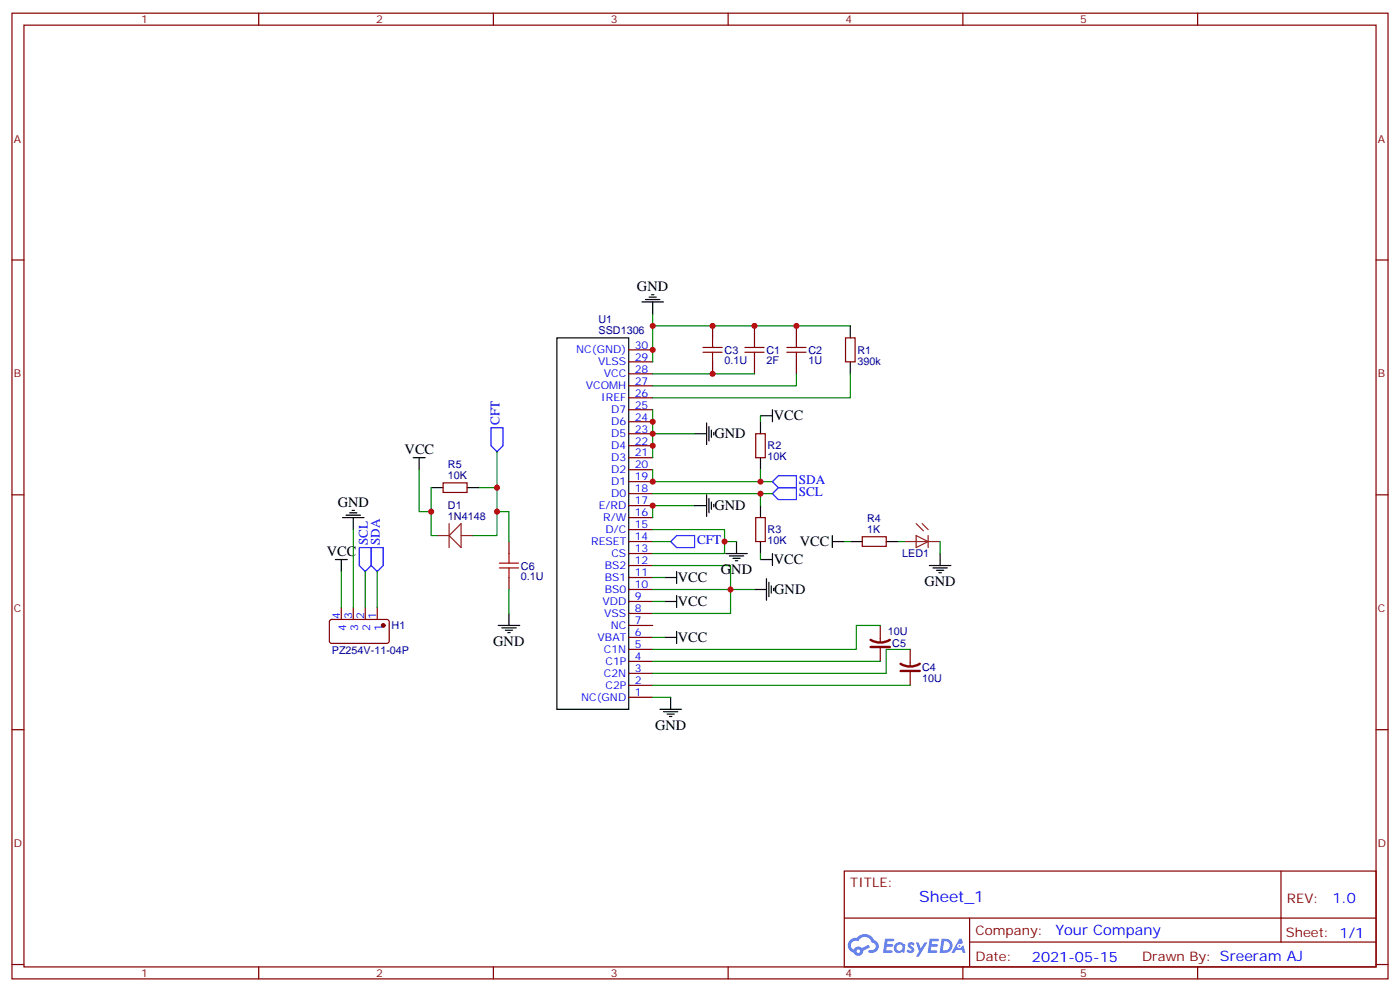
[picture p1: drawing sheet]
<svg xmlns="http://www.w3.org/2000/svg" width="412mm" height="292mm" viewBox="0 0 412 292" stroke-linecap="round" stroke-linejoin="round" font-family="sans-serif">
<g fill="none" stroke="#870000" stroke-width=".35">
<path d="M3.5 3.9h405.4v284.3h-405.4zM7.1 7.4h398.2v277.3h-398.2zM76.2 3.9v3.5M145.3 3.9v3.5M214.5 3.9v3.5M283.6 3.9v3.5M352.8 3.9v3.5M3.5 76.6h3.6M405.3 76.6h3.6M3.5 145.7h3.6M405.3 145.7h3.6M3.5 214.8h3.6"/>
<path d="M405.3 214.8h3.6M248.7 256.5h156.6v28.2h-156.6zM377.3 256.5v20.9M248.7 270.3h156.5M285.6 277.4h119.6M285.6 270.3v14.1M3.5 284h3.6M76.2 284.7v3.5M145.3 284.7v3.5M214.5 284.7v3.5M283.6 284.7v3.5M352.8 284.7v3.5"/>
<path d="M405.3 284h3.6"/>
</g>
<g fill="#5487ff">
<path d="M267.7 277.6a1.22 1.22 0 0 1 1.7 .3l-.4 .6a.47 .47 0 0 0-.3-.4 .47 .47 0 0 0-.5 .2l.1 .2a1.14 1.14 0 0 1 .8 1.8 1.14 1.14 0 0 1-1.9-.1l-.2-.1 .5-.6 .7 .4a.29 .29 0 0 0 .3-.2 .29 .29 0 0 0-.2-.3 1.04 1.04 0 0 1-.6-1.8z"/>
<path d="M260.7 276.4h2.4l.3 .2-.2 .5h-1.8l-.1 .9h1.5l.3 .4-.3 .3h-1.6l-.2 1.1 1.7 .1 .2 .3-.2 .3-2.6 .1z"/>
<path d="M273.8 276.4h2.4l.3 .2-.1 .5h-1.8l-.2 .9h1.6l.3 .4-.4 .3h-1.6l-.1 1.1 1.7 .1 .2 .3-.2 .3h-2.6z"/>
<path d="M282.6 276.4h.7l.3 1.3-.6 .3a.69 .69 0 0 0-1 .2 .69 .69 0 0 0 .4 1 .69 .69 0 0 0 .9-.6l.5-.3 .6 2.2h-.8l-.2-.8h-1.8l-.5 .8h-.8z"/>
<path d="M269.8 277.5h.8l.6 1.8 1.1-1.8h.9l-2.6 4.2h-.8l.9-1.6z"/>
<path d="M277.4 276.4l-.6 4.2h1.3a2.11 2.11 0 0 0 2.5-2.2 2.11 2.11 0 0 0-2.5-2zM278.1 277.1a1.39 1.39 0 0 1 1.7 1.5 1.39 1.39 0 0 1-1.8 1.2h-.3z"/>
<path d="M263.7 278a1.54 1.54 0 0 0-.1 2.2 1.54 1.54 0 0 0 2.2 .1l.6 .3 .3-2.3-.2-.3h-.4a1.49 1.49 0 0 0-2.4 0zM264 279a.94 .94 0 0 1 1.8 0 .94 .94 0 0 1-1.8 0z"/>
<path d="M250.4 276.8a2.18 2.18 0 0 0 1.1 3.7 1.44 1.44 0 0 0 1.6 .9 1.44 1.44 0 0 0 1.2-1.5l2-1-.5-.7-1.9 1a1.47 1.47 0 0 0-2.4 .4 1.39 1.39 0 0 1-.7-1.9 1.39 1.39 0 0 1 2-.5 2.12 2.12 0 0 1 2.2-1.3 2.12 2.12 0 0 1 1.9 1.7 1.14 1.14 0 0 1 1.1 1.4 1.14 1.14 0 0 1-1.7 .7 .43 .43 0 0 0-.5 .4 .43 .43 0 0 0 .4 .5 1.98 1.98 0 0 0 2.5-1.3 1.98 1.98 0 0 0-1.2-2.5 3.1 3.1 0 0 0-5.3-.7l-.9 .1zM252.3 280.1a.55 .55 0 0 1 1.1 0 .55 .55 0 0 1-1.1 0z"/>
<circle cx="282.6" cy="278.5" r=".26"/>
</g>
<g fill="none" stroke="#000" stroke-width=".35">
<path d="M164 99.5h21.2v109.3h-21.2zM189.1 88.9h6.3M190.1 88.2h4.3M191.2 87.5h2.1M191.9 86.8h.7M192.3 88.9v3.5M250.5 96v3.5M250.5 106.5v3.6M121.7 134.8h3.5M123.5 134.8v3.5M204.6 127.7h3.5M208.1 124.5v6.4"/>
<path d="M208.8 125.6v4.2M209.5 126.6v2.2M210.3 127.4v.7M224 124.2v3.5M224 134.8v3.5M224 122.4h3.5M227.5 120.6v3.6M100.9 152.4h6.3M102 151.7h4.2M103 151h2.1M103.7 150.3h.7M104.1 152.4v3.5"/>
<path d="M127 143.6h3.5M137.6 143.6h3.5M204.6 148.9h3.5M208.1 145.7v6.3M208.8 146.8v4.2M209.5 147.8v2.1M210.3 148.5v.7M217 159.5v3.5M224 148.9v3.5M224 159.5v3.5M245.2 159.5h3.5M245.2 157.7v3.5"/>
<path d="M250.5 159.5h3.5M261.1 159.5h3.5M98.8 164.7h3.5M100.5 164.7v3.6M195.8 177.1h3.5M195.8 170h3.5M199.3 168.3v3.5M199.3 175.3v3.6M213.8 163h6.3M214.8 163.7h4.3M215.9 164.4h2.1M216.6 165.1h.7"/>
<path d="M222.2 173.6h3.6M224 164.7h3.5M225.8 170.4v6.3M226.5 171.4v4.3M227.2 172.5v2.1M227.5 163v3.5M227.9 173.2v.7M273.8 166.5h6.3M274.8 167.2h4.2M275.9 167.9h2.1M276.6 168.6h.7M276.9 163v3.5"/>
<path d="M146.8 184.1h6.3M147.8 184.9h4.2M148.9 185.6h2.1M149.6 186.3h.7M149.9 180.6v3.5M195.8 187.7h3.5M199.3 185.9v3.5M194.4 208.8h6.3M195.4 209.5h4.3M196.5 210.3h2.1M197.2 211h.7M197.6 205.3v3.5"/>
</g>
<g fill="none" stroke="#870000" stroke-width=".35">
<path d="M209.9 96v3.5M222.2 96v3.5M234.6 96v3.5M249.1 99.5h2.8v7h-2.8zM185.2 117.1h7.1M185.2 113.6h7.1M185.2 110.1h7.1M185.2 106.5h7.1M185.2 103h7.1M209.9 106.5v3.6M222.2 106.5v3.6M234.6 106.5v3.6"/>
<path d="M185.2 138.3h7.1M185.2 134.8h7.1M185.2 131.2h7.1M185.2 127.7h7.1M185.2 124.2h7.1M185.2 120.6h7.1M222.6 127.7h2.8v7.1h-2.8zM130.5 142.2h7.1v2.8h-7.1zM149.9 159.5v3.5M185.2 159.5h7.1M185.2 155.9h7.1M185.2 152.4h7.1"/>
<path d="M185.2 148.9h7.1M185.2 145.3h7.1M185.2 141.8h7.1M222.6 152.4h2.8v7.1h-2.8zM254 158h7.1v2.9h-7.1zM100.5 178.9v3.5M104.1 178.9v3.5M107.6 178.9v3.5M111.1 178.9v3.5M149.9 170v3.6M185.2 177.1h7.1M185.2 173.6h7.1"/>
<path d="M185.2 170h7.1M185.2 166.5h7.1M185.2 163h7.1M97.2 182.6l.5-.2h16.5l.5 .7-.1 5.9-.7 .4h-16.5l-.4-.7v-5.6zM185.2 198.3h7.1M185.2 194.7h7.1M185.2 191.2h7.1M185.2 187.7h7.1M185.2 184.1h7.1M185.2 180.6h7.1M185.2 205.3h7.1M185.2 201.8h7.1"/>
</g>
<g fill="none" stroke="#008700" stroke-width=".35">
<path d="M192.3 92.4v14.1M192.3 96h58.2M192.3 110.1h29.9M234.6 110.1v3.5h-42.3M250.5 110.1v7h-58.2M123.5 138.3v12.3h3.5M146.4 133v10.6M192.3 120.6v14.2M192.3 138.3v3.5h35.2M192.3 127.7h12.3M224 122.4v1.8M224 138.3v3.5"/>
<path d="M104.1 155.9v23M127 143.6v14.1h1.8M141.1 143.6h5.3v14.1h-7.1M146.4 150.6h3.5v8.9M192.3 155.9h21.1v7.1h-21.1M192.3 145.3h35.2M192.3 159.5h5.3M204.6 148.9h-12.3v3.5M213.4 159.5h3.6M224 145.3v3.6M248.7 159.5h1.8M264.6 159.5h1.7"/>
<path d="M276.9 159.5v3.5M100.5 168.3v10.6M107.6 168.3v10.6M111.1 168.3v10.6M149.9 173.6v7M192.3 173.6h22.9v7h-22.9M192.3 166.5h22.9v7.1h7M192.3 177.1h3.5M192.3 170h3.5M224 163v1.7M192.3 194.7h67M192.3 187.7h3.5"/>
<path d="M259.3 184.1h-7.1v7.1h-59.9M268.1 191.2h-7v7.1h-68.8M192.3 205.3h5.3M192.3 201.8h75.8"/>
</g>
<g fill="none" stroke="#a10000" stroke-width=".35">
<path d="M209.9 99.5v2.8M222.2 99.5v2.8M234.6 99.5v2.8M207.1 103.7h5.6M207.1 102.3h5.6M209.9 103.7v2.8M219.4 103.7h5.7M219.4 102.3h5.7M222.2 103.7v2.8M231.8 103.7h5.6M231.8 102.3h5.6M234.6 103.7v2.8"/>
<path d="M147.1 167.2h5.7M147.1 165.8h5.7M149.9 163v2.8M149.9 167.2v2.8"/>
</g>
<path d="M144.6 125.9h3.6v5.3l-1.8 1.8-1.8-1.8zM197.6 159.5l1.7-1.8h5.3v3.5h-5.3zM227.5 141.8l1.8-1.7h5.3v3.5h-5.3zM227.5 145.3l1.8-1.7h5.3v3.5h-5.3zM105.8 161.2h3.6v5.3l-1.8 1.8-1.8-1.8zM109.4 161.2h3.5v5.3l-1.8 1.8-1.7-1.8z" fill="none" stroke="#00f" stroke-width=".35"/>
<path d="M259.3 184.1v5M259.3 190.9v3.8M268.1 191.2v4.9M268.1 197.9v3.9" fill="none" stroke="#850000" stroke-width=".35"/>
<path d="M256.5 188.4a5.4 5.4 0 0 0 5.6 0M256.5 190.5h5.6M265.3 195.4a5.4 5.4 0 0 0 5.6 0M265.3 197.6h5.6" fill="none" stroke="#850000" stroke-width=".71"/>
<path d="M128.8 157.7h3.5M132.3 157.7l3.5-3.5v7zM132.3 154.2v7M135.8 157.7h3.5M266.3 159.5h10.6M269.9 157.7l3.5 1.8-3.5 1.7zM269.9 154.2l2.1 2.1M271.6 154.2l1.8 1.7M273.4 157.7v3.5" fill="none" stroke="#8c2424" stroke-width=".35"/>
<circle cx="112.9" cy="184.1" r=".53" fill="#870000" stroke="#870000" stroke-width=".35"/>
<g fill="#c00">
<circle cx="192.3" cy="103" r=".88"/>
<circle cx="192.3" cy="96" r=".88"/>
<circle cx="209.9" cy="96" r=".88"/>
<circle cx="222.3" cy="96" r=".88"/>
<circle cx="209.9" cy="110.1" r=".88"/>
<circle cx="234.6" cy="96" r=".88"/>
<circle cx="192.3" cy="124.2" r=".88"/>
<circle cx="192.3" cy="127.7" r=".88"/>
<circle cx="192.3" cy="131.2" r=".88"/>
<circle cx="192.3" cy="141.8" r=".88"/>
<circle cx="224" cy="141.8" r=".88"/>
<circle cx="224" cy="145.3" r=".88"/>
<circle cx="192.3" cy="148.9" r=".88"/>
<circle cx="215.2" cy="173.6" r=".88"/>
<circle cx="146.4" cy="150.6" r=".88"/>
<circle cx="146.4" cy="143.6" r=".88"/>
<circle cx="127" cy="150.6" r=".88"/>
<circle cx="213.4" cy="159.5" r=".88"/>
</g>
<text font-size="4.6" fill="#00f" x="270.8" y="265.5">Sheet_1</text>
<g font-size="4.2">
<text x="187.6" y="85.6">GND</text>
<text x="227.9" y="123.8">VCC</text>
<text x="210.4" y="129.1">GND</text>
<text x="119.2" y="133.7">VCC</text>
<text x="99.5" y="149.3">GND</text>
<text x="210.4" y="150.2">GND</text>
<text x="235.6" y="160.9">VCC</text>
<text x="96.3" y="163.7">VCC</text>
<text x="227.9" y="166.1">VCC</text>
<text x="199.7" y="171.4">VCC</text>
<text x="212.4" y="168.9">GND</text>
<text x="272.3" y="172.6">GND</text>
<text x="199.7" y="178.5">VCC</text>
<text x="228.1" y="175">GND</text>
<text x="145.3" y="190.2">GND</text>
<text x="199.7" y="189.1">VCC</text>
<text x="193" y="214.9">GND</text>
</g>
<g font-size="4.2" fill="#00f">
<text x="392.5" y="265.7">1.0</text>
<text x="310.9" y="275.3">Your Company</text>
<text x="304" y="283.1">2021-05-15</text>
</g>
<g font-size="3.9" fill="#00f">
<text x="147.2" y="125.2" transform="rotate(-90 147.2 125.2)">CFT</text>
<text x="235.3" y="142.6">SDA</text>
<text x="235.3" y="146.1">SCL</text>
<text x="108.4" y="160.5" transform="rotate(-90 108.4 160.5)">SCL</text>
<text x="111.9" y="160.5" transform="rotate(-90 111.9 160.5)">SDA</text>
<text x="205.3" y="160.2">CFT</text>
</g>
<g font-size="3.9" fill="#800">
<text x="250.5" y="261.1">TITLE:</text>
<text x="379.1" y="265.7">REV:</text>
<text x="287.4" y="275.3">Company:</text>
<text x="378.7" y="275.9">Sheet: 1/1</text>
<text x="287.4" y="282.9">Date:</text>
<text x="336.4" y="283">Draw</text>
<text x="346.6" y="283">n By: Sreeram AJ</text>
</g>
<g font-size="3.2" fill="#800">
<text x="41.6" y="6.9">1</text>
<text x="110.8" y="6.9">2</text>
<text x="179.9" y="6.9">3</text>
<text x="249.1" y="6.9">4</text>
<text x="318.2" y="6.9">5</text>
<text x="4.1" y="42">A</text>
<text x="405.9" y="42">A</text>
<text x="4.1" y="111.1">B</text>
<text x="405.9" y="111.1">B</text>
<text x="4.1" y="180.3">C</text>
<text x="405.9" y="180.3">C</text>
<text x="4.1" y="249.4">D</text>
<text x="405.9" y="249.4">D</text>
<text x="41.6" y="287.7">1</text>
<text x="110.8" y="287.7">2</text>
<text x="179.9" y="287.7">3</text>
<text x="249.1" y="287.7">4</text>
<text x="318.2" y="287.7">5</text>
</g>
<g font-size="3.2" fill="#000080">
<text x="176.3" y="95.2">U1</text>
<text x="176.3" y="98.4">SSD1306</text>
<text x="213.4" y="107.3">0.1U</text>
<text x="213.4" y="104.3">C3</text>
<text x="225.8" y="107.3">2F</text>
<text x="225.8" y="104.3">C1</text>
<text x="238.1" y="107.3">1U</text>
<text x="238.1" y="104.3">C2</text>
<text x="252.6" y="107.3">390k</text>
<text x="252.6" y="104.1">R1</text>
<text x="131.9" y="137.9">R5</text>
<text x="226.1" y="135.6">10K</text>
<text x="226.1" y="132.3">R2</text>
<text x="131.9" y="141.1">10K</text>
<text x="131.9" y="149.8">D1</text>
<text x="131.9" y="153.1">1N4148</text>
<text x="255.4" y="153.8">R4</text>
<text x="226.1" y="160.3">10K</text>
<text x="226.1" y="157">R3</text>
<text x="255.4" y="157">1K</text>
<text x="153.5" y="167.8">C6</text>
<text x="265.8" y="164.1">LED1</text>
<text x="153.5" y="170.8">0.1U</text>
<text x="115.4" y="185.1">H1</text>
<text x="261.6" y="187.1">10U</text>
<text x="262.8" y="190.6">C5</text>
<text x="97.8" y="192.5">PZ254V-11-04P</text>
<text x="271.6" y="197.7">C4</text>
<text x="271.6" y="200.9">10U</text>
</g>
<g font-size="3.2" fill="#00f">
<text x="169.7" y="104.1">NC(GND)</text>
<text x="176.2" y="107.6">VLSS</text>
<text x="187" y="106.2">29</text>
<text x="187" y="102.7">30</text>
<text x="177.9" y="111.1">VCC</text>
<text x="187" y="113.2">27</text>
<text x="187" y="109.7">28</text>
<text x="172.6" y="114.7">VCOMH</text>
<text x="177.1" y="118.2">IREF</text>
<text x="187" y="116.8">26</text>
<text x="180" y="125.2">D6</text>
<text x="180" y="121.7">D7</text>
<text x="187" y="123.8">24</text>
<text x="187" y="120.3">25</text>
<text x="180" y="128.8">D5</text>
<text x="187" y="130.9">22</text>
<text x="187" y="127.4">23</text>
<text x="180" y="135.8">D3</text>
<text x="180" y="132.3">D4</text>
<text x="187" y="137.9">20</text>
<text x="187" y="134.4">21</text>
<text x="180" y="142.9">D1</text>
<text x="180" y="139.3">D2</text>
<text x="187" y="141.5">19</text>
<text x="176.4" y="149.9">E/RD</text>
<text x="180" y="146.4">D0</text>
<text x="187" y="148.5">17</text>
<text x="187" y="145">18</text>
<text x="177.7" y="153.5">R/W</text>
<text x="187" y="155.6">15</text>
<text x="187" y="152">16</text>
<text x="174.2" y="160.5">RESET</text>
<text x="178.4" y="157">D/C</text>
<text x="187" y="159.1">14</text>
<text x="178.1" y="167.6">BS2</text>
<text x="180.1" y="164">CS</text>
<text x="187" y="166.2">12</text>
<text x="187" y="162.6">13</text>
<text x="178.1" y="171.1">BS1</text>
<text x="187" y="173.2">10</text>
<text x="187" y="169.7">11</text>
<text x="177.4" y="178.2">VDD</text>
<text x="178.1" y="174.6">BS0</text>
<text x="187" y="176.7">9</text>
<text x="100.2" y="182.2" transform="rotate(-90 100.2 182.2)">4</text>
<text x="102" y="185.7" transform="rotate(-90 102 185.7)">4</text>
<text x="103.7" y="182.2" transform="rotate(-90 103.7 182.2)">3</text>
<text x="105.5" y="185.7" transform="rotate(-90 105.5 185.7)">3</text>
<text x="107.2" y="182.2" transform="rotate(-90 107.2 182.2)">2</text>
<text x="109" y="185.7" transform="rotate(-90 109 185.7)">2</text>
<text x="110.8" y="182.2" transform="rotate(-90 110.8 182.2)">1</text>
<text x="112.5" y="185.7" transform="rotate(-90 112.5 185.7)">1</text>
<text x="178" y="181.7">VSS</text>
<text x="179.9" y="185.2">NC</text>
<text x="187" y="183.8">7</text>
<text x="187" y="180.3">8</text>
<text x="176" y="188.7">VBAT</text>
<text x="187" y="190.9">5</text>
<text x="187" y="187.3">6</text>
<text x="177.9" y="192.3">C1N</text>
<text x="178.4" y="195.8">C1P</text>
<text x="187" y="197.9">3</text>
<text x="187" y="194.4">4</text>
<text x="177.9" y="199.3">C2N</text>
<text x="178.4" y="202.8">C2P</text>
<text x="187" y="201.4">2</text>
<text x="171.2" y="206.4">NC(GND</text>
<text x="187" y="205">1</text>
</g>
</svg>
